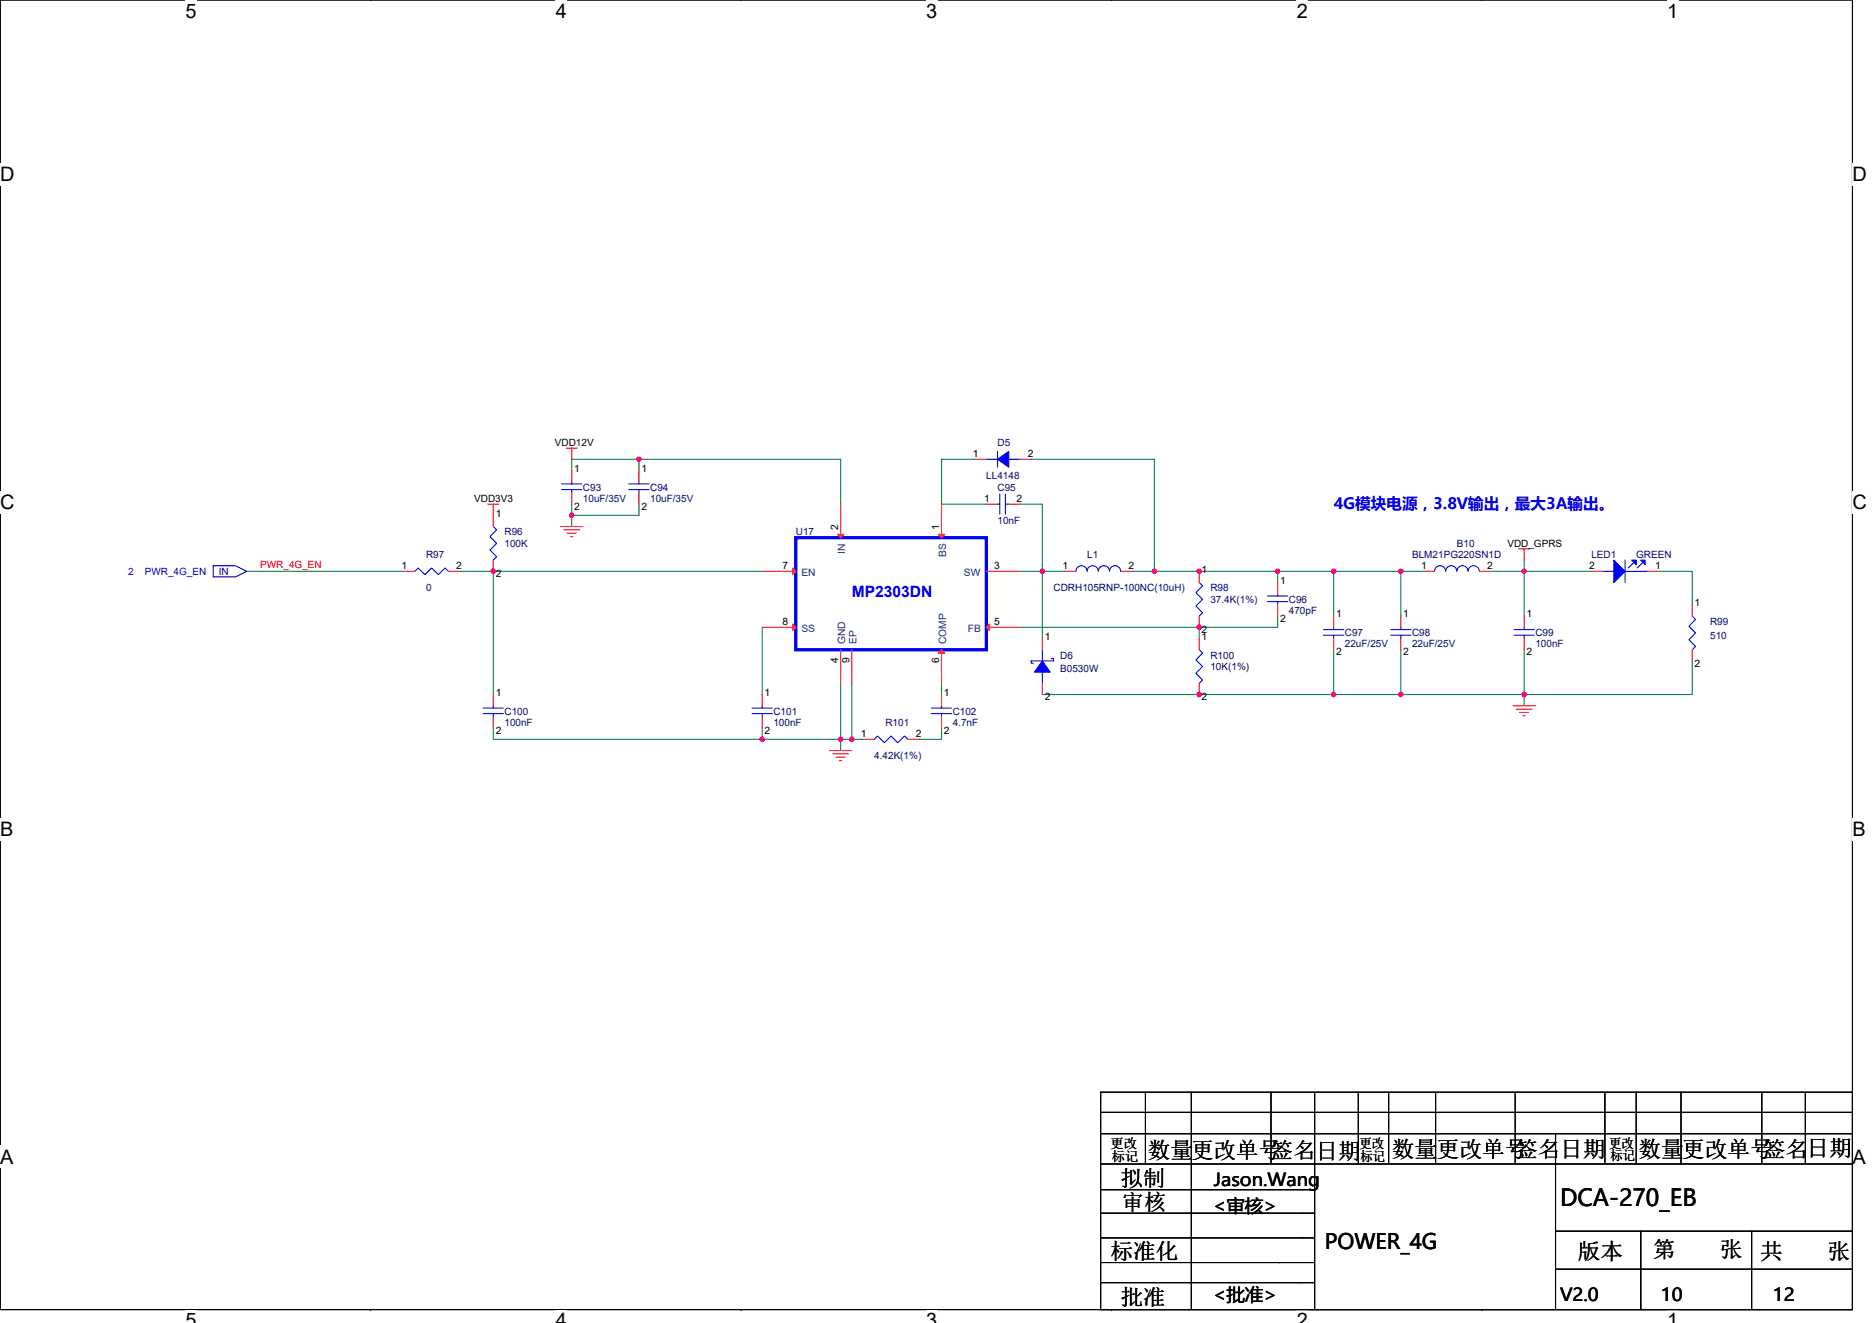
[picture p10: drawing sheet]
<svg xmlns="http://www.w3.org/2000/svg" width="297mm" height="210mm" viewBox="0 0 297 210" stroke-linecap="round" stroke-linejoin="round" font-family="sans-serif">
<path d="M0 0h293.9v207.9h-293.9z" fill="none" stroke="#000" stroke-width=".17"/>
<g fill="#fff">
<path d="M29.4 0h1.8v3.5h-1.8z"/>
<path d="M29.4 207.9h1.8v2h-1.8z"/>
</g>
<path d="M58.8 0h.1M58.8 207.9h.1" fill="none" stroke="#000" stroke-width=".17"/>
<g fill="#fff">
<path d="M88.2 0h1.8v3.5h-1.8z"/>
<path d="M88.2 207.9h1.8v2h-1.8z"/>
</g>
<path d="M117.6 0h.1M117.6 207.9h.1" fill="none" stroke="#000" stroke-width=".17"/>
<g fill="#fff">
<path d="M147 0h1.7v3.5h-1.7z"/>
<path d="M147 207.9h1.7v2h-1.7z"/>
</g>
<path d="M176.4 0h.1M176.4 207.9h.1" fill="none" stroke="#000" stroke-width=".17"/>
<g fill="#fff">
<path d="M205.8 0h1.7v3.5h-1.7z"/>
<path d="M205.8 207.9h1.7v2h-1.7z"/>
</g>
<path d="M235.2 0h.1M235.2 207.9h.1" fill="none" stroke="#000" stroke-width=".17"/>
<g fill="#fff">
<path d="M264.5 0h1.8v3.5h-1.8z"/>
<path d="M264.5 207.9h1.8v2h-1.8z"/>
<path d="M0 26h2.3v3.5h-2.3z"/>
<path d="M293.9 26h2.3v3.5h-2.3z"/>
<path d="M0 77.9h2.3v3.5h-2.3z"/>
<path d="M293.9 77.9h2.3v3.5h-2.3z"/>
</g>
<path d="M0 52h.1M293.9 52h.1" fill="none" stroke="#000" stroke-width=".17"/>
<g fill="#fff">
<path d="M0 129.9h2.1v3.5h-2.1z"/>
<path d="M293.9 129.9h2.1v3.5h-2.1z"/>
</g>
<path d="M0 103.9h.1M293.9 103.9h.1" fill="none" stroke="#000" stroke-width=".17"/>
<g fill="#fff">
<path d="M0 181.9h2.2v3.5h-2.2z"/>
<path d="M293.9 181.9h2.2v3.5h-2.2z"/>
</g>
<g fill="none" stroke="#000" stroke-width=".17">
<path d="M0 155.9h.1M293.9 155.9h.1M174.6 176.6h119.3M174.6 179.9h119.3M174.6 173.4h119.3v34.5h-119.3zM181.8 173.4v11.3M189 173.4v34.5M201.7 173.4v11.3M208.6 173.4v34.5M215.5 173.4v11.3M220.3 173.4v11.3M227.8 173.4v11.3"/>
<path d="M240.4 173.4v11.3M246.8 179.9v28M254.7 173.4v11.3M259.6 173.4v11.3M266.7 173.4v11.3M279.5 173.4v11.3M286.5 173.4v11.3M174.6 184.7h119.3M208.6 192.6h-33.8M208.6 188.8h-34M208.6 196.5h-34M246.8 195.4h47.1"/>
<path d="M260.3 195.4v12.5M277.9 195.4v12.5M174.6 200.4h28.5M208.6 203.6h-34M208.6 200.4h-5.7M246.8 201.4h47.1"/>
</g>
<g fill="none" stroke="#008040" stroke-width=".17">
<path d="M101.4 72.9v1.8M101.4 72.9h-10.7v1.8M101.4 72.9h32v7.1M154.7 72.9h-5.3v7.1h7.1M163.6 72.9h19.6v17.8M39.2 90.7h24.8M72.9 90.7h5.4M78.3 90.7v19.5M78.3 90.7h42.6M90.7 80v1.8M90.7 81.8v1.8M101.4 80v1.8h-10.7"/>
<path d="M120.9 99.6v10.6M161.8 99.6h28.5M161.8 90.7h3.6M161.8 80h3.6v10.7M165.4 90.7v10.6M165.4 90.7h3.5M179.6 90.7h3.6M183.2 90.7h19.5M190.3 99.6v1.7M202.7 90.7h8.9M202.7 97.8v1.8h-12.4M202.7 90.7v1.8"/>
<path d="M211.6 90.7h10.7M211.6 90.7v7.1M222.3 90.7h3.5M222.3 90.7v7.1M236.5 90.7h5.3M241.8 90.7h10.7M241.8 88.9v1.8M241.8 90.7v7.1M263.2 90.7h5.3v5.3M78.3 115.6v1.7h42.6M120.9 117.3h12.5M120.9 115.6v1.7"/>
<path d="M133.4 108.5v8.8M133.4 117.3v1.8M133.4 117.3h1.8M135.2 108.5v8.8M135.2 117.3h1.7M149.4 115.6v1.7h-3.6M149.4 108.5v1.7M165.4 110.2h46.2M211.6 110.2h10.7M211.6 103.1v7.1M222.3 103.1v7.1M222.3 110.2h19.5"/>
<path d="M241.8 110.2v1.8M241.8 103.1v7.1M268.5 104.9v5.3h-26.7"/>
</g>
<g fill="#f0f" stroke="#f0f" stroke-width=".17">
<circle cx="165.4" cy="90.7" r=".35"/>
<circle cx="183.2" cy="90.7" r=".35"/>
<circle cx="190.3" cy="99.6" r=".35"/>
<circle cx="190.3" cy="90.7" r=".35"/>
<circle cx="222.3" cy="90.7" r=".35"/>
<circle cx="211.6" cy="90.7" r=".35"/>
<circle cx="241.8" cy="90.7" r=".35"/>
<circle cx="202.7" cy="90.7" r=".35"/>
<circle cx="190.3" cy="110.2" r=".35"/>
<circle cx="241.8" cy="110.2" r=".35"/>
<circle cx="222.3" cy="110.2" r=".35"/>
<circle cx="211.6" cy="110.2" r=".35"/>
<circle cx="135.2" cy="117.3" r=".35"/>
<circle cx="101.4" cy="72.9" r=".35"/>
<circle cx="90.7" cy="81.8" r=".35"/>
<circle cx="133.4" cy="117.3" r=".35"/>
<circle cx="78.3" cy="90.7" r=".35"/>
<circle cx="120.9" cy="117.3" r=".35"/>
</g>
<g fill="none" stroke="#f00" stroke-width=".17">
<path d="M89.8 71.1h1.8M90.7 71.1v1.8M90.7 74.7v1.8M90.7 78.2v1.8M101.4 74.7v1.8M101.4 78.2v1.8M154.7 72.9h1.8M161.8 72.9h1.8M64 90.7h1.8M71.2 90.7h1.7M77.4 80h1.8M78.3 80v3.6"/>
<path d="M78.3 88.9v1.8M88.9 83.6h3.6M89.5 84.1h2.5M90 84.6h1.4M90.5 85.2h.4M120.9 99.6h5.4M120.9 90.7h5.4M133.4 80v5.3M149.4 80v5.3M156.5 80h1.8M156.5 99.6h5.3M156.5 90.7h5.3"/>
<path d="M160.1 80h1.7M168.9 90.7h1.8M177.8 90.7h1.8M190.3 90.7v1.8M190.3 97.8v1.8M202.7 92.5v1.7M202.7 96v1.8M211.6 97.8v1.8M222.3 97.8v1.8M225.8 90.7h1.8M234.7 90.7h1.8M241 87.1h1.7"/>
<path d="M241.8 87.1v1.8M241.8 97.8v1.8M252.5 90.7h1.8M261.4 90.7h1.8M268.5 96v1.8M78.3 110.2v1.8M78.3 113.8v1.8M120.9 110.2v1.8M120.9 113.8v1.8M131.6 119.1h3.6M132.1 119.7h2.5M133.4 103.1v5.4"/>
<path d="M135.2 103.1v5.4M136.9 117.3h1.8M144.1 117.3h1.7M149.4 110.2v1.8M149.4 113.8v1.8M149.4 103.1v5.4M165.4 108.5v1.7M165.4 101.3v1.8M190.3 101.3v1.8M190.3 108.5v1.7M211.6 101.3v1.8M222.3 101.3v1.8"/>
<path d="M240.1 112h3.5M240.6 112.5h2.5M241.1 113.1h1.5M241.7 113.6h.3M241.8 101.3v1.8M268.5 103.1v1.8M132.7 120.2h1.4M133.2 120.7h.4"/>
</g>
<g fill="none" stroke="#00f" stroke-width=".17">
<path d="M89.1 77.7h3.2M89.1 76.8h3.2M90.7 76.5v.3M90.7 77.7v.5M99.8 77.7h3.2M99.8 76.8h3.2M101.4 76.5v.3M101.4 77.7v.5M156.5 72.9h1.8M158.3 71.6v2.5M158.6 78.4v3.2M159.5 78.4v3.2"/>
<path d="M160.1 72.9h1.7M33.8 89.8h3.6l1.8 .9-1.8 .9h-3.6zM65.8 90.7l.6-.6 1 1.1 1.1-1.1 1.1 1.1 1-1.1 .6 .6M78.3 83.6l.5 .5-1.1 1.1 1.1 1-1.1 1.1 1.1 1.1-.5 .5M158.3 80h.3M159.5 80h.6M170.7 90.7a.88 .88 0 0 1 .9-.9 .88 .88 0 0 1 .9 .9M172.5 90.7a.88 .88 0 0 1 .9-.9 .88 .88 0 0 1 .9 .9 .89 .89 0 0 1 .9-.9 .89 .89 0 0 1 .8 .9 .89 .89 0 0 1 .9-.9 .89 .89 0 0 1 .9 .9M190.3 92.5l.5 .5-1 1.1 1 1-1 1.1 1 1.1-.5 .5M201.1 95.5h3.2M201.1 94.6h3.2M202.7 94.2v.4"/>
<path d="M202.7 95.5v.5M210 99.9h3.2M211.6 99.6v.3M220.7 99.9h3.2M222.3 99.6v.3M227.6 90.7a.88 .88 0 0 1 .9-.9 .88 .88 0 0 1 .9 .9M229.4 90.7a.88 .88 0 0 1 .9-.9 .88 .88 0 0 1 .9 .9M231.2 90.7a.88 .88 0 0 1 .9-.9 .88 .88 0 0 1 .8 .9M233 90.7a.88 .88 0 0 1 .8-.9 .88 .88 0 0 1 .9 .9M240.2 99.9h3.3M241.8 99.6v.3M254.3 90.7h1.8"/>
<path d="M257.8 88.9v3.6M257.8 90.7h3.6M259.3 89.3l-.9 .8M260.7 89.3l-.9 .8M268.5 97.8l.5 .5-1 1.1 1 1.1-1 1 1 1.1-.5 .5M76.7 113.3h3.2M76.7 112.4h3.2M78.3 112v.4M78.3 113.3v.5M119.3 113.3h3.3M119.3 112.4h3.3M120.9 112v.4"/>
<path d="M120.9 113.3v.5M138.7 117.3l.6-.5 1 1.1 1.1-1.1 1 1.1 1.1-1.1 .6 .5M147.8 113.3h3.2M147.8 112.4h3.2M149.4 112v.4M149.4 113.3v.5M165.4 106.7v1.8M165.4 103.1v1.8M166.8 104.5h.4v.4h-3.6v.4h.4M190.3 103.1l.5 .6-1 1 1 1.1-1 1 1 1.1-.5 .6M210 100.8h3.2M211.6 100.8v.5"/>
<path d="M220.7 100.8h3.2M222.3 100.8v.5M240.2 100.8h3.3M241.8 100.8v.5"/>
</g>
<g fill="#00f" stroke="#00f" stroke-width=".17">
<path d="M165.4 104.9l1.2 1.8h-2.5z" fill-rule="evenodd"/>
<path d="M256.1 88.9l1.7 1.8-1.7 1.8z" fill-rule="evenodd"/>
<path d="M258.9 88.9h.7v.7z" fill-rule="evenodd"/>
<path d="M260.3 88.9h.7v.7z" fill-rule="evenodd"/>
<path d="M158.3 72.9l1.8-1.3v2.5z" fill-rule="evenodd"/>
</g>
<path d="M126.3 85.3h30.2v17.8h-30.2z" fill="none" stroke="#00f" stroke-width=".53"/>
<g fill="#f00" stroke="#f00" stroke-width=".17">
<path d="M156.5 99.6l.5-.6v1.1z"/>
<path d="M132.9 84.8h1l-.5 .5z"/>
<path d="M148.9 84.8h1l-.5 .5z"/>
<path d="M125.7 99l.6 .6-.6 .5z"/>
<path d="M125.7 90.1l.6 .6-.6 .5z"/>
<path d="M148.9 103.7l.5-.6 .5 .6z"/>
</g>
<text font-size="3.7" x="247.5" y="191.5">DCA-270_EB</text>
<g font-size="3.5">
<text x="182.1" y="183.8">数量更改单号签名</text>
<text x="208.8" y="184">日期</text>
<text x="220.9" y="183.6">数量</text>
<text x="228" y="183.6">更改单号</text>
<text x="240.4" y="183.6">签名</text>
<text x="247.5" y="183.6">日期</text>
<text x="260" y="183.6">数量</text>
<text x="266.9" y="183.6">更改单号签名</text>
<text x="286.7" y="183.5">日期</text>
<text x="177.8" y="188.3">拟制</text>
<text x="178" y="192">审核</text>
<text x="176.2" y="199.8">标准化</text>
<text x="250.4" y="199.8">版本</text>
<text x="262.3" y="199.5">第　　张</text>
<text x="279.4" y="199.8">共　　张</text>
<text x="177.8" y="207.1">批准</text>
</g>
<text font-size="3.4" x="210.2" y="198.2">POWER_4G</text>
<g font-size="3.2">
<text x="29.4" y="2.8">5</text>
<text x="88.2" y="2.8">4</text>
<text x="147" y="2.8">3</text>
<text x="205.8" y="2.8">2</text>
<text x="264.5" y="2.8">1</text>
<text x="0" y="28.8">D</text>
<text x="293.9" y="28.8">D</text>
<text x="0" y="80.8">C</text>
<text x="293.9" y="80.8">C</text>
<text x="0" y="132.7">B</text>
<text x="293.9" y="132.7">B</text>
<text x="0" y="184.7">A</text>
<text x="293.9" y="184.7">A</text>
<text x="29.4" y="210.7">5</text>
<text x="88.2" y="210.7">4</text>
<text x="147" y="210.7">3</text>
<text x="205.8" y="210.7">2</text>
<text x="264.5" y="210.7">1</text>
</g>
<g font-size="2.8">
<text x="192.6" y="188.2">Jason.Wang</text>
<text x="192.4" y="192.3">&lt;审核&gt;</text>
<text x="192.4" y="206.5">&lt;批准&gt;</text>
<text x="247.5" y="206.5">V2.0</text>
<text x="263.5" y="206.5">10</text>
<text x="281.3" y="206.5">12</text>
</g>
<g font-size="2.5" fill="#00f">
<text x="211.6" y="80.9">4G模块电源，3.8V输出，最大3A输出。</text>
<text x="135.2" y="94.7">MP2303DN</text>
</g>
<g font-size="2.1">
<text x="176.2" y="182.2">更改</text>
<text x="176.4" y="184.3">标记</text>
<text x="215.7" y="182.2">更改</text>
<text x="215.9" y="184.3">标记</text>
<text x="255.4" y="182.2">更改</text>
<text x="255.5" y="184.1">标记</text>
</g>
<g font-size="1.6">
<text x="88" y="70.8">VDD12V</text>
<text x="91.1" y="74.9">1</text>
<text x="101.8" y="74.9">1</text>
<text x="154.4" y="72.5">1</text>
<text x="163.1" y="72.5">2</text>
<text x="75.2" y="79.7">VDD3V3</text>
<text x="78.7" y="82">1</text>
<text x="91.1" y="80.9">2</text>
<text x="101.8" y="80.9">2</text>
<text x="156.1" y="79.6">1</text>
<text x="161.3" y="79.6">2</text>
<text x="133" y="84.1" transform="rotate(-90 133 84.1)">2</text>
<text x="149" y="84.1" transform="rotate(-90 149 84.1)">1</text>
<text x="239.2" y="86.8">VDD_GPRS</text>
<text x="63.7" y="90.3">1</text>
<text x="72.4" y="90.3">2</text>
<text x="78.7" y="91.6">2</text>
<text x="124.1" y="90.3">7</text>
<text x="157.8" y="90.3">3</text>
<text x="168.6" y="90.3">1</text>
<text x="179.1" y="90.3">2</text>
<text x="190.7" y="90.9">1</text>
<text x="203.1" y="92.6">1</text>
<text x="225.5" y="90.3">1</text>
<text x="236" y="90.3">2</text>
<text x="252.2" y="90.3">2</text>
<text x="262.7" y="90.3">1</text>
<text x="124.1" y="99.2">8</text>
<text x="157.8" y="99.2">5</text>
<text x="165.8" y="101.5">1</text>
<text x="190.7" y="101.5">1</text>
<text x="190.7" y="100.5">2</text>
<text x="203.1" y="98.7">2</text>
<text x="212" y="98">1</text>
<text x="222.7" y="98">1</text>
<text x="242.2" y="98">1</text>
<text x="268.9" y="96.2">1</text>
<text x="133" y="105.3" transform="rotate(-90 133 105.3)">4</text>
<text x="134.8" y="105.3" transform="rotate(-90 134.8 105.3)">9</text>
<text x="149" y="105.3" transform="rotate(-90 149 105.3)">6</text>
<text x="212" y="104">2</text>
<text x="222.7" y="104">2</text>
<text x="242.2" y="104">2</text>
<text x="268.9" y="105.8">2</text>
<text x="78.7" y="110.4">1</text>
<text x="121.3" y="110.4">1</text>
<text x="149.8" y="110.4">1</text>
<text x="165.8" y="111.1">2</text>
<text x="190.7" y="111.1">2</text>
<text x="78.7" y="116.5">2</text>
<text x="121.3" y="116.5">2</text>
<text x="136.6" y="117">1</text>
<text x="145.3" y="117">2</text>
<text x="149.8" y="116.5">2</text>
</g>
<g font-size="1.6" fill="#000080">
<text x="158.3" y="70.8">D5</text>
<text x="92.5" y="77.9">C93</text>
<text x="103.2" y="77.9">C94</text>
<text x="156.5" y="76.1">LL4148</text>
<text x="158.3" y="77.9">C95</text>
<text x="92.5" y="79.7">10uF/35V</text>
<text x="103.2" y="79.7">10uF/35V</text>
<text x="158.3" y="83.2">10nF</text>
<text x="67.6" y="88.5">R97</text>
<text x="80" y="85">R96</text>
<text x="80" y="86.8">100K</text>
<text x="126.3" y="85">U17</text>
<text x="172.5" y="88.5">L1</text>
<text x="224.1" y="88.5">BLM21PG220SN1D</text>
<text x="231.2" y="86.8">B10</text>
<text x="252.5" y="88.5">LED1</text>
<text x="259.6" y="88.5">GREEN</text>
<text x="67.6" y="93.9">0</text>
<text x="167.2" y="93.9">CDRH105RNP-100NC(10uH)</text>
<text x="192.1" y="93.9">R98</text>
<text x="192.1" y="95.7">37.4K(1%)</text>
<text x="204.5" y="95.7">C96</text>
<text x="204.5" y="97.4">470pF</text>
<text x="213.4" y="101">C97</text>
<text x="224.1" y="101">C98</text>
<text x="243.6" y="101">C99</text>
<text x="271.4" y="99.2">R99</text>
<text x="271.4" y="101.3">510</text>
<text x="168.2" y="104.5">D6</text>
<text x="168.2" y="106.7">B0530W</text>
<text x="192.1" y="104.5">R100</text>
<text x="192.1" y="106.3">10K(1%)</text>
<text x="213.4" y="102.8">22uF/25V</text>
<text x="224.1" y="102.8">22uF/25V</text>
<text x="243.6" y="102.8">100nF</text>
<text x="80" y="113.4">C100</text>
<text x="122.7" y="113.4">C101</text>
<text x="151.2" y="113.4">C102</text>
<text x="80" y="115.2">100nF</text>
<text x="122.7" y="115.2">100nF</text>
<text x="140.5" y="115.2">R101</text>
<text x="151.2" y="115.2">4.7nF</text>
<text x="138.7" y="120.5">4.42K(1%)</text>
</g>
<g font-size="1.6" fill="#004080">
<text x="134.1" y="87.9" transform="rotate(-90 134.1 87.9)">IN</text>
<text x="150.1" y="88.4" transform="rotate(-90 150.1 88.4)">BS</text>
<text x="127.2" y="91.4">EN</text>
<text x="152.9" y="91.4">SW</text>
<text x="127.2" y="100.3">SS</text>
<text x="153.6" y="100.3">FB</text>
<text x="134.1" y="102.2" transform="rotate(-90 134.1 102.2)">GND</text>
<text x="135.9" y="102.2" transform="rotate(-90 135.9 102.2)">EP</text>
<text x="150.1" y="102.2" transform="rotate(-90 150.1 102.2)">COMP</text>
</g>
<g font-size="1.6" fill="#00f">
<text x="20.3" y="91.2">2</text>
<text x="23" y="91.2">PWR_4G_EN</text>
<text x="34.7" y="91.2">IN</text>
</g>
<text font-size="1.6" fill="#f00" x="41.3" y="90.2">PWR_4G_EN</text>
</svg>
